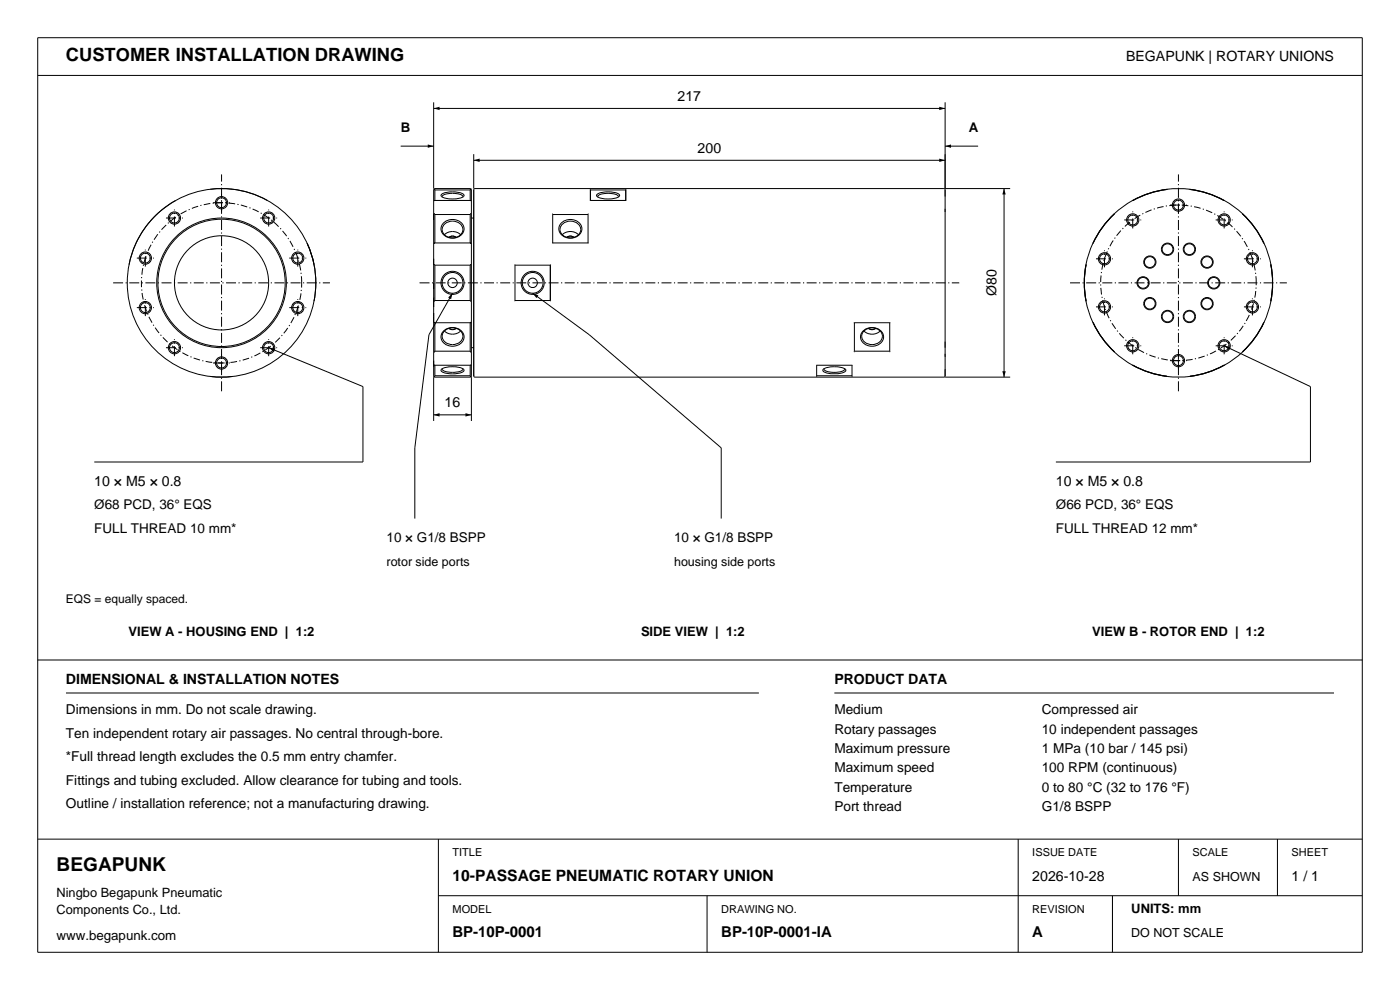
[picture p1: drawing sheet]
<svg xmlns="http://www.w3.org/2000/svg" width="297mm" height="210mm" viewBox="0 0 297 210" stroke-linecap="round" stroke-linejoin="round" font-family="sans-serif">
<g fill="none" stroke="#000" stroke-width=".21">
<path d="M8 8h281v194h-281zM8 16h281M85 31h7M92 21.7v18.3M92 23h108.5M100.5 32.7v7.3M100.5 34h100M200.5 21.7v18.3h13.8M200.5 31h7M213 40v40M37.3 42.5a20 20 0 0 0-9.9 13.6M44.6 40.1a20 20 0 0 1 12.1 2.4"/>
<path d="M65.1 51.6a20 20 0 0 1 1.9 8.4M67 60l-.4 3.9M92 45.4v1.3M92 60v1.3M92 54.9v1.3M92.1 40.1l7.7-.1 .2 .2v39.5l-.2 .3h-7.5l-.3-.3zM92.1 42.6l.2-.1zM92.2 51.5l-.1 .1h.2M92.2 51.6h7.6M92.2 45.5h7.6M92.2 56.2h7.6M92.2 45.5h.1"/>
<path d="M92.2 40.3h.1M92.3 51.5h-.1M92.3 56.2v7.5M92.3 45.5v6M92.3 40.3v2.2M92.3 40.1l-.2 .1 .1 .1M92.3 45.3l-.2 .1 .1 .1M92.3 56.1h-.2l.1 .1M92.3 42.5h7.5M92.3 40.3h7.5M93.7 41.2a5.7 5.7 0 0 1 4.6 0l.1 .3a4.5 4.5 0 0 1-4.1 .5l-.6-.3-.1-.2zM93.8 41.8v-.1a2.13 2.13 0 0 1 2.2-.7 2.13 2.13 0 0 1 2.2 .7v.1"/>
<path d="M94.2 47.7a2.33 2.33 0 0 1 2.3-.7 2.33 2.33 0 0 1 1.7 1.7 2.25 2.25 0 0 1-2.2 1.8 2.25 2.25 0 0 1-2.2-1.8zM94.3 47.1a2.69 2.69 0 0 1 4.1 .9 2.24 2.24 0 0 1-3.1 2.4 1.86 1.86 0 0 1-1.6-1.2 1.86 1.86 0 0 1 .6-2.1zM94.3 49.8a2.54 2.54 0 0 1 3.4 0M95.2 50.4l.8-.3 .8 .3M99.8 51.5h.1M99.8 42.5l.1 .1zM99.8 56.2v7.5M99.8 45.5v6M99.8 40.3v2.2M99.8 56.1h.1l-.1 .1M99.8 45.3l.1 .1-.1 .1M99.8 40.1l.1 .1-.1 .1"/>
<path d="M99.8 40.3h.1M99.8 45.5h.1M99.8 51.5l.1 .1h-.1M100 46.2h.5M100.5 40.2l.3-.2h99.5l.2 .2M100.5 60v19.7M100.5 40.2v19.8M109.2 56.1l.1 .1M109.3 56.2v7.6M109.3 56.2h7.5M116.8 56.2v7.6M116.8 56.2v7.5"/>
<path d="M116.9 56.1l-.1 .1M117.2 45.3l.1 6.2M117.2 51.5h.1M117.2 51.5v.1M117.2 51.5h7.6M117.3 45.5h7.5M117.3 51.5v.1M119.3 47.1a2.69 2.69 0 0 1 4.1 .9 2.24 2.24 0 0 1-3.1 2.4 1.86 1.86 0 0 1-1.6-1.2 1.86 1.86 0 0 1 .6-2.1zM119.3 49.8a2.54 2.54 0 0 1 3.4 0M119.4 47.4a2.32 2.32 0 0 1 3.8 1.3 2.25 2.25 0 0 1-2.2 1.8 2.25 2.25 0 0 1-2.2-1.8l.1-.5zM120.2 50.4l.8-.3 .8 .3M124.8 51.5v.1"/>
<path d="M124.8 51.5l.1 .1M124.8 51.5h.1M124.9 45.3l-.1 6.2M125.2 42.5h7.7M125.2 40.1l.1 .2M125.3 40.3v2.2zM125.3 40.3h7.5M126.7 41.2a5.7 5.7 0 0 1 4.6 0l.1 .3a4.5 4.5 0 0 1-4.1 .5l-.6-.3-.1-.2zM126.8 41.8v-.1a2.13 2.13 0 0 1 2.2-.7 2.13 2.13 0 0 1 2.2 .7v.1M132.8 40.3v2.2zM132.9 40.1l-.1 .2M200.5 40.2v39.5"/>
<path d="M200.5 40.2v1.5M200.5 44.3v.6M230.4 56.1v.1a20.9 20.9 0 0 0 0 7.6M230.4 56.1a19 19 0 0 0 0 7.7M230.4 56.1a20 20 0 0 0 0 7.8M231.9 51.6l-1 2.5-.5 2M231.9 51.6h.1M231.9 51.5v.1M236.4 45.4a20 20 0 0 0-4.5 6.1M236.4 45.3a20 20 0 0 0-4.5 6.3M236.4 45.3v.1M240.3 42.5l-2.3 1.5-1.6 1.3"/>
<path d="M247.6 40.1v.1a22 22 0 0 0-7.3 2.3M247.6 40.1v.1a18.7 18.7 0 0 0-7.3 2.4v-.1M247.6 40.1a20 20 0 0 0-7.3 2.4M247.6 40.1l2.1-.1 2.7 .1M252.4 40.1a20 20 0 0 1 7.3 2.4M252.4 40.1v.1M252.4 40.1l.1 .1M252.4 40.2a20 20 0 0 1 7.3 2.3M252.5 40.2a20 20 0 0 1 7.2 2.3M259.7 42.5h.1M259.7 42.5v.1M259.7 42.6h.1"/>
<path d="M259.7 42.5l2.3 1.5 1.6 1.3M263.6 45.3v.1a20.9 20.9 0 0 1 4.5 6.1M263.6 45.3v.1a19 19 0 0 1 4.5 6.2M263.6 45.3a20 20 0 0 1 4.5 6.3M268.1 51.5v.1M268.1 51.6h.1M268.1 51.6l1 2.5 .5 2M269.6 56.1v.1a20.9 20.9 0 0 1 0 7.6M269.6 56.1a19 19 0 0 1 0 7.7M269.6 56.1a20 20 0 0 1 0 7.8M44.6 79.9l2.7 .1 2.1-.1M57 73.8l20 8.2v16h-57"/>
<path d="M92 63.1v2M92 66.4v2M92 76.5v1.3M92.1 77.4l.2 .1zM92.2 68.5h.1M92.2 63.7l-.1 .2h.2M92.2 74.5l-.1 .1 .2 .1M92.2 79.7l-.1 .1 .2 .1M92.2 68.4v.1M92.2 79.7h7.6M92.2 74.5h7.6M92.2 63.7h7.6"/>
<path d="M92.2 68.4h.1M92.3 77.5v2.2M92.3 68.5v6M92.3 68.4h-.2l.1 .1M92.3 68.5h7.5M92.3 77.5h7.5M92.3 79.7h-.1M92.3 74.5h-.1M93.7 78.3a5.5 5.5 0 0 1 4.6 0l.1 .2a1.49 1.49 0 0 1-1.5 .7 4.6 4.6 0 0 1-3.3-.5zM93.8 78.2v.1a2.13 2.13 0 0 0 2.2 .7 2.13 2.13 0 0 0 2.2-.7v-.1M94.3 70.1a2.69 2.69 0 0 1 4.1 .8 2.24 2.24 0 0 1-3.1 2.5 1.86 1.86 0 0 1-1.6-1.3 1.86 1.86 0 0 1 .6-2zM94.3 70.2a2.54 2.54 0 0 0 3.4 0"/>
<path d="M94.4 70.1a2.32 2.32 0 0 1 3.8 1.2 2.25 2.25 0 0 1-2.2 1.8 2.25 2.25 0 0 1-2.2-1.8l.1-.5zM95.2 69.6l.8 .3 .8-.3M96 62.2l-5 8.8-3 24v15M99.8 77.5l.1-.1zM99.8 77.5v2.2M99.8 68.5v6M99.8 68.4h.1l-.1 .1M99.8 79.7h.1M99.8 74.5h.1M99.8 68.4h.1M99.8 63.7l.1 .2h-.1M99.8 79.7l.1 .1-.1 .1"/>
<path d="M99.8 74.5l.1 .1-.1 .1M99.8 68.4v.1M99.8 68.5h.1M100 73.7h.5M100.5 79.7l.3 .3h99.5l.2-.3M109.3 63.8l-.1 .1M109.3 63.7h7.5M113 62.2l12 8.8 28 24v15M116.8 63.8l.1 .1M173.2 77.5h7.7M173.3 77.5l-.1 2.4M173.3 79.7h7.5"/>
<path d="M174.7 78.3a5.5 5.5 0 0 1 4.6 0l.1 .2a1.87 1.87 0 0 1-1.9 .8l-2-.1a.95 .95 0 0 1-.9-.7zM174.8 78.2v.1a3.1 3.1 0 0 0 2.9 .7 1.44 1.44 0 0 0 1.5-.7v-.1M180.8 77.5v2.2M180.8 79.7l.1 .2M181.2 68.4v.1M181.2 68.5h7.6M181.3 68.5v6M181.3 74.5l-.1 .2M181.3 68.5h-.1M181.3 74.5h7.5M181.3 68.4v.1M183.3 70.1a2.69 2.69 0 0 1 4.1 .8 2.24 2.24 0 0 1-3.1 2.5 1.86 1.86 0 0 1-1.6-1.3 1.86 1.86 0 0 1 .6-2z"/>
<path d="M183.3 70.2a2.54 2.54 0 0 0 3.4 0M183.4 70.1a2.32 2.32 0 0 1 3.8 1.2 2.25 2.25 0 0 1-2.2 1.8 2.25 2.25 0 0 1-2.2-1.8l.1-.5zM184.2 69.6l.8 .3 .8-.3M188.8 68.5v6M188.8 74.5l.1 .2M188.8 68.5h.1M188.8 68.4v.1M188.9 68.4l-.1 .1M200.5 72.5v1.3M200.5 75.1v.6M200.5 78.3v1.4M230.4 63.9l.5 2 1 2.5"/>
<path d="M230.4 63.8v.1M231.9 68.4a22 22 0 0 0 4.5 6.3M231.9 68.4a18.7 18.7 0 0 0 4.5 6.2v.1M231.9 68.4a20 20 0 0 0 4.5 6.3M236.4 74.7l1.6 1.3 2.3 1.5M240.3 77.5a22 22 0 0 0 7.3 2.4M240.3 77.5a20 20 0 0 0 7.3 2.4M240.3 77.4v.1M240.3 77.5a19.2 19.2 0 0 0 7.3 2.3v.1M247.6 79.9l2.1 .1 2.7-.1M252.4 79.8v.1M252.5 79.8l-.1 .1"/>
<path d="M259.7 73.3l18.3 8.7v16h-54M259.7 77.5a20.9 20.9 0 0 1-7.2 2.3M259.7 77.5v-.1a19 19 0 0 1-7.3 2.4M259.7 77.5a20 20 0 0 1-7.3 2.4M263.6 74.7l-1.6 1.3-2.3 1.5M268.1 68.4a22 22 0 0 1-4.5 6.3M268.1 68.4a18.7 18.7 0 0 1-4.5 6.2v.1M268.1 68.4a20 20 0 0 1-4.5 6.3M269.6 63.8v.1M269.6 63.9l-.5 2-1 2.5M92 80v9.3M92 88h8"/>
<path d="M100 80v9.3M200.5 80h13.8M8 140h281M14 147h147M177 147h106M8 178h281M93 178v24M216 178v24M250 178v12M271 178v12M93 190h196M150 190v12"/>
<path d="M236 190v12"/>
<circle cx="30.8" cy="54.7" r="1.3"/>
<circle cx="30.8" cy="54.7" r="1.05"/>
<circle cx="37" cy="46.2" r="1.3"/>
<circle cx="37" cy="46.2" r="1.05"/>
<circle cx="47" cy="60" r="20"/>
<circle cx="47" cy="60" r="13.8"/>
<circle cx="47" cy="60" r="13.5"/>
<circle cx="47" cy="60" r="10"/>
<circle cx="47" cy="43" r="1.3"/>
<circle cx="47" cy="43" r="1.05"/>
<circle cx="57" cy="46.2" r="1.3"/>
<circle cx="57" cy="46.2" r="1.05"/>
<circle cx="63.2" cy="54.7" r="1.3"/>
<circle cx="63.2" cy="54.7" r="1.05"/>
<circle cx="96" cy="60" r="2.2"/>
<circle cx="96" cy="60" r="1"/>
<circle cx="113" cy="60" r="2.2"/>
<circle cx="113" cy="60" r="1"/>
<circle cx="234.3" cy="54.9" r="1.3"/>
<circle cx="234.3" cy="54.9" r="1.05"/>
<circle cx="240.3" cy="46.7" r="1.3"/>
<circle cx="240.3" cy="46.7" r="1.05"/>
<circle cx="242.5" cy="60" r="1.15"/>
<circle cx="242.5" cy="60" r="1.3"/>
<circle cx="243.9" cy="55.6" r="1.15"/>
<circle cx="243.9" cy="55.6" r="1.3"/>
<circle cx="247.7" cy="52.9" r="1.15"/>
<circle cx="247.7" cy="52.9" r="1.3"/>
<circle cx="250" cy="43.5" r="1.3"/>
<circle cx="250" cy="43.5" r="1.05"/>
<circle cx="252.3" cy="52.9" r="1.15"/>
<circle cx="252.3" cy="52.9" r="1.3"/>
<circle cx="256.1" cy="55.6" r="1.15"/>
<circle cx="256.1" cy="55.6" r="1.3"/>
<circle cx="257.5" cy="60" r="1.15"/>
<circle cx="257.5" cy="60" r="1.3"/>
<circle cx="259.7" cy="46.7" r="1.3"/>
<circle cx="259.7" cy="46.7" r="1.05"/>
<circle cx="265.7" cy="54.9" r="1.3"/>
<circle cx="265.7" cy="54.9" r="1.05"/>
<circle cx="30.8" cy="65.3" r="1.3"/>
<circle cx="30.8" cy="65.3" r="1.05"/>
<circle cx="37" cy="73.8" r="1.3"/>
<circle cx="37" cy="73.8" r="1.05"/>
<circle cx="47" cy="77" r="1.3"/>
<circle cx="47" cy="77" r="1.05"/>
<circle cx="57" cy="73.8" r="1.3"/>
<circle cx="57" cy="73.8" r="1.05"/>
<circle cx="63.2" cy="65.3" r="1.3"/>
<circle cx="63.2" cy="65.3" r="1.05"/>
<circle cx="96" cy="60" r="2.45"/>
<circle cx="113" cy="60" r="2.45"/>
<circle cx="234.3" cy="65.1" r="1.3"/>
<circle cx="234.3" cy="65.1" r="1.05"/>
<circle cx="240.3" cy="73.3" r="1.3"/>
<circle cx="240.3" cy="73.3" r="1.05"/>
<circle cx="243.9" cy="64.4" r="1.15"/>
<circle cx="243.9" cy="64.4" r="1.3"/>
<circle cx="247.7" cy="67.1" r="1.15"/>
<circle cx="247.7" cy="67.1" r="1.3"/>
<circle cx="250" cy="76.5" r="1.3"/>
<circle cx="250" cy="76.5" r="1.05"/>
<circle cx="252.3" cy="67.1" r="1.15"/>
<circle cx="252.3" cy="67.1" r="1.3"/>
<circle cx="256.1" cy="64.4" r="1.15"/>
<circle cx="256.1" cy="64.4" r="1.3"/>
<circle cx="259.7" cy="73.3" r="1.3"/>
<circle cx="259.7" cy="73.3" r="1.05"/>
<circle cx="265.7" cy="65.1" r="1.3"/>
<circle cx="265.7" cy="65.1" r="1.05"/>
</g>
<g fill="none" stroke="#000" stroke-width=".21" stroke-dasharray="2.1 .5 .2 .5" stroke-linecap="butt">
<path d="M24 60h46M29 54.7h3.6M30.8 56.5v-3.6M35.2 46.2h3.6M37 48v-3.6M45.2 43h3.6M47 44.8v-3.6M55.2 46.2h3.6M57 48v-3.6M61.4 54.7h3.6M63.2 56.5v-3.6M89 60h114.5"/>
<path d="M227 60h46M232.5 54.9h3.6M234.3 56.7v-3.6M238.5 46.7h3.6M240.3 48.5v-3.6M248.2 43.5h3.6M250 45.3v-3.6M257.9 46.7h3.6M259.7 48.5v-3.6M263.9 54.9h3.6M265.7 56.7v-3.6M29 65.3h3.6"/>
<path d="M30.8 67.1v-3.6M35.2 73.8h3.6M37 75.6v-3.6M45.2 77h3.6M47 78.8v-3.6M55.2 73.8h3.6M57 75.6v-3.6M61.4 65.3h3.6M63.2 67.1v-3.6M232.5 65.1h3.6M234.3 66.9v-3.6M238.5 73.3h3.6"/>
<path d="M240.3 75.1v-3.6M248.2 76.5h3.6M250 78.3v-3.6M257.9 73.3h3.6M259.7 75.1v-3.6M263.9 65.1h3.6M265.7 66.9v-3.6M47 83v-46M250 83v-46"/>
</g>
<g fill="#000">
<path d="M92 23l1.2-.4v.8zM90.8 30.6l1.2 .4-1.2 .4zM100.5 34l1.3-.4v.8zM199.2 22.6l1.3 .4-1.3 .4zM199.2 33.6l1.3 .4-1.3 .4zM200.5 31l1.3-.4v.8zM213 40l.4 1.2h-.8zM57 73.8l1.3 .1-.3 .7zM95.1 63.1l.9-.9-.3 1.3zM113 62.2l1.2 .4-.4 .6zM259.7 73.3l1.3 .3-.3 .6zM92 88l1.2-.4v.8z"/>
<path d="M98.8 87.6l1.2 .4-1.2 .4zM212.6 78.8h.8l-.4 1.2z"/>
</g>
<path d="M64 60a17 17 0 0 0-25-15 17 17 0 0 0-1.4 29.2 17 17 0 0 0 26.3-12.6l.1-1.6M266.5 60a16.5 16.5 0 0 0-24.3-14.5 16.5 16.5 0 0 0-1.3 28.2 16.5 16.5 0 0 0 25.5-12.1l.1-1.6" fill="none" stroke="#000" stroke-width=".21" stroke-dasharray="1.4 .5 .2 .5" stroke-linecap="butt"/>
<text font-size="4.1" x="12" y="184.7">BEGAPUNK</text>
<text font-size="3.9" x="14" y="13">CUSTOMER INSTALLATION DRAWING</text>
<text font-size="3.3" x="96" y="186.9">10-PASSAGE PNEUMATIC ROTARY UNION</text>
<g font-size="3.2">
<text x="96" y="198.8">BP-10P-0001</text>
<text x="153" y="198.8">BP-10P-0001-IA</text>
<text x="219" y="198.8">A</text>
</g>
<g font-size="3">
<text x="238.9" y="13">BEGAPUNK | ROTARY UNIONS</text>
<text x="143.7" y="21.4">217</text>
<text x="148" y="32.4">200</text>
<text x="211.4" y="62.8" transform="rotate(-90 211.4 62.8)">Ø80</text>
<text x="94.3" y="86.4">16</text>
<text x="20" y="103">10 × M5 × 0.8</text>
<text x="224" y="103">10 × M5 × 0.8</text>
<text x="14" y="145">DIMENSIONAL &amp; INSTALLATION NOTES</text>
<text x="177" y="145">PRODUCT DATA</text>
<text x="219" y="186.9">2026-10-28</text>
<text x="274" y="186.9">1 / 1</text>
</g>
<g font-size="2.9">
<text x="20" y="108">Ø68 PCD, 36° EQS</text>
<text x="224" y="108">Ø66 PCD, 36° EQS</text>
<text x="20" y="113">FULL THREAD 10 mm*</text>
<text x="224" y="113">FULL THREAD 12 mm*</text>
<text x="82" y="115">10 × G1/8 BSPP</text>
<text x="143" y="115">10 × G1/8 BSPP</text>
<text x="14" y="151.5">Dimensions in mm. Do not scale drawing.</text>
<text x="177" y="151.5">Medium</text>
<text x="177" y="155.6">Rotary passages</text>
<text x="221" y="151.5">Compressed air</text>
<text x="221" y="155.6">10 independent passages</text>
<text x="14" y="156.5">Ten independent rotary air passages. No central through-bore.</text>
<text x="14" y="161.5">*Full thread length excludes the 0.5 mm entry chamfer.</text>
<text x="177" y="159.7">Maximum pressure</text>
<text x="221" y="159.7">1 MPa (10 bar / 145 psi)</text>
<text x="14" y="166.5">Fittings and tubing excluded. Allow clearance for tubing and tools.</text>
<text x="177" y="163.8">Maximum speed</text>
<text x="177" y="167.9">Temperature</text>
<text x="221" y="163.8">100 RPM (continuous)</text>
<text x="221" y="167.9">0 to 80 °C (32 to 176 °F)</text>
<text x="14" y="171.5">Outline / installation reference; not a manufacturing drawing.</text>
<text x="177" y="172">Port thread</text>
<text x="221" y="172">G1/8 BSPP</text>
</g>
<g font-size="2.8">
<text x="85" y="28">B</text>
<text x="205.5" y="28">A</text>
<text x="27.3" y="135">VIEW A - HOUSING END | 1:2</text>
<text x="136" y="135">SIDE VIEW | 1:2</text>
<text x="231.7" y="135">VIEW B - ROTOR END | 1:2</text>
<text x="240" y="193.6">UNITS: mm</text>
<text x="12" y="199.3">www.begapunk.com</text>
</g>
<g font-size="2.7">
<text x="12" y="190.3">Ningbo Begapunk Pneumatic</text>
<text x="12" y="193.9">Components Co., Ltd.</text>
</g>
<g font-size="2.6">
<text x="82" y="120">rotor side ports</text>
<text x="143" y="120">housing side ports</text>
<text x="253" y="186.9">AS SHOWN</text>
<text x="240" y="198.8">DO NOT SCALE</text>
</g>
<text font-size="2.5" x="14" y="128">EQS = equally spaced.</text>
<g font-size="2.3">
<text x="96" y="181.5">TITLE</text>
<text x="219" y="181.5">ISSUE DATE</text>
<text x="253" y="181.5">SCALE</text>
<text x="274" y="181.5">SHEET</text>
<text x="96" y="193.6">MODEL</text>
<text x="153" y="193.6">DRAWING NO.</text>
<text x="219" y="193.6">REVISION</text>
</g>
</svg>
